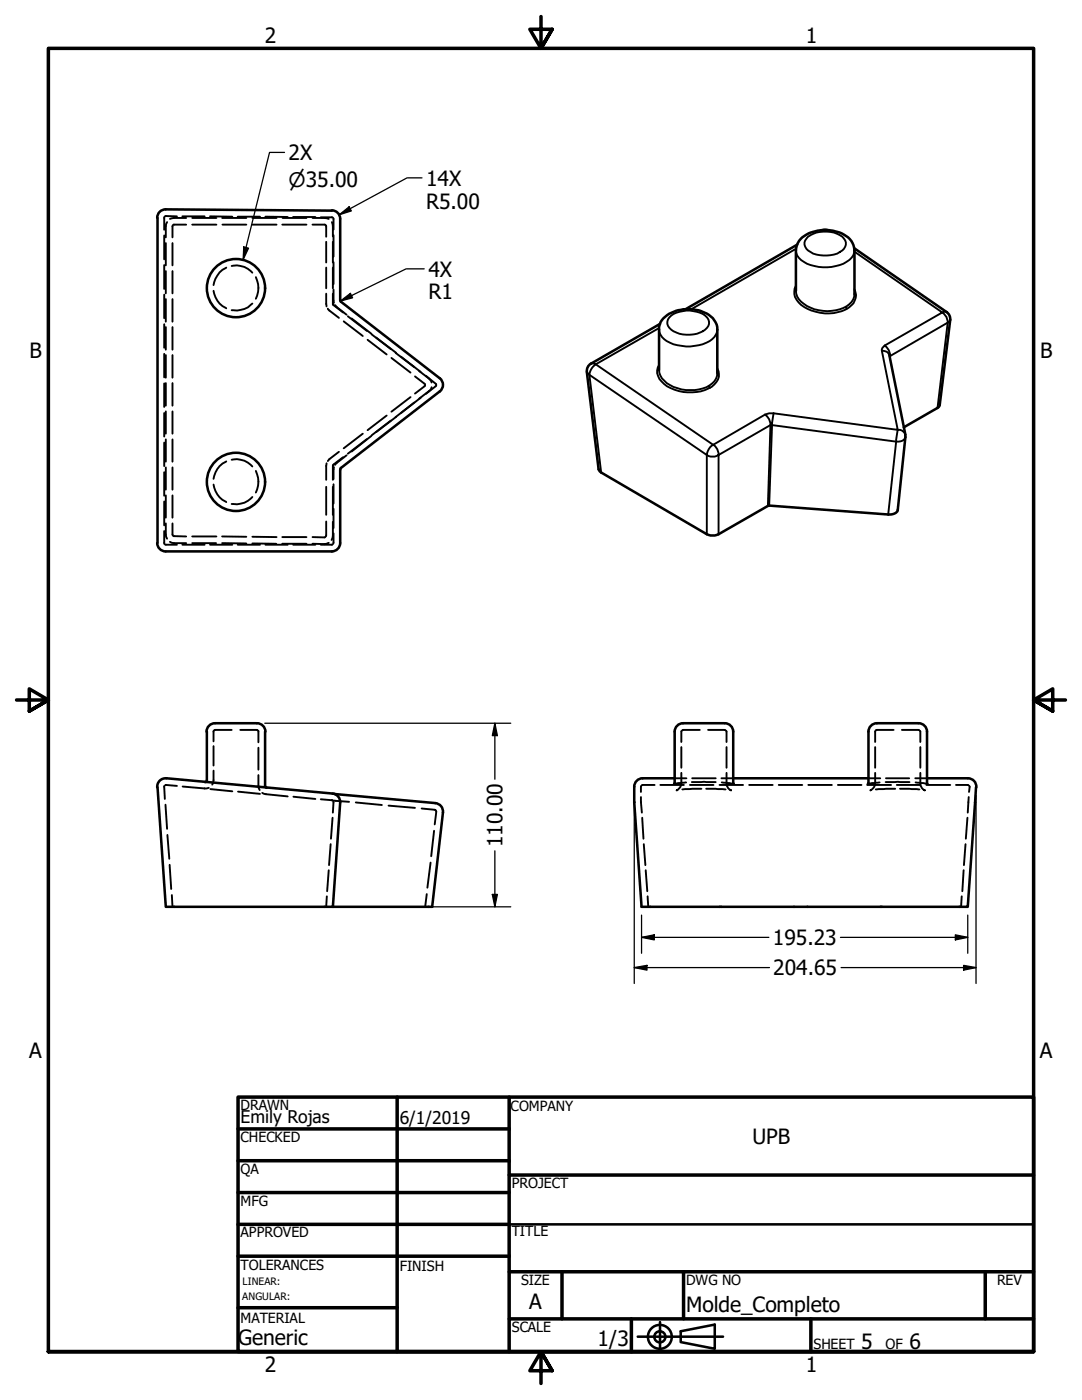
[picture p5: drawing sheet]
<svg xmlns="http://www.w3.org/2000/svg" width="216mm" height="279mm" viewBox="0 0 216 279" stroke-linecap="round" stroke-linejoin="round" font-family="sans-serif">
<!-- layer: Hidden (ANSI) -->
<g fill="none" stroke="#000" stroke-width=".38">
<path d="M32.8 43.3v2.5M32.8 47v4.8M32.8 52.9v4.8M32.8 58.8v4.7M32.9 43.2h2.4M33.1 48.5v4.5M33.1 54.1v4.4M33.1 59.7v4.5M33.3 44.3l-.2 .8v2.3M34.4 48.5v4.5M34.4 54.1v4.4M34.4 59.7v4.5"/>
<path d="M34.5 45l-.1 2.4M34.6 44.8h2.5M36.4 43.2h4.4M37.1 43.5h-2.4l-.8 .2M38.4 44.8h4.8M38.4 43.5h4.8M41.9 43.2h4.5M42.6 58a4.6 4.6 0 0 0 2.5 3.5M44.3 43.5h4.8M44.4 44.8h4.7M45.1 53.4a4.4 4.4 0 0 0-2.5 3.5M46.2 53.1a4.4 4.4 0 0 1 4.2 1.3"/>
<path d="M47.4 43.2h4.5M50.4 44.8h4.8M50.4 43.5h4.8M51.1 55.3a4.8 4.8 0 0 1 0 4.3M53 43.2l4.4 .1M56.3 44.8h4.9M56.4 43.5h4.8M58.5 43.3h4.4M62.4 43.5h2.4l.8 .2M62.4 44.8h2.5M64 43.4h2.4M65 45l.1 2.2"/>
<path d="M65.1 58.6l.1 2.6M65.1 48.3v4.1M65.1 53.4v4.1M66.2 44.3l.2 .8v2.1M66.4 48.3v4.1M66.4 53.4v4.1M66.4 58.6v2.2M66.5 43.5v2.3M66.5 57.8l.1 2.7M66.5 46.9v4.3M66.5 52.3v4.4M32.8 64.7v4.7"/>
<path d="M32.8 70.6v4.7M32.8 76.5v4.7M33.1 65.3v4.5M33.1 70.9v4.5M33.1 76.5v4.5M34.4 65.3v4.5M34.4 70.9v4.5M34.4 76.5v4.5M50.4 60.6a4.5 4.5 0 0 1-4.2 1.3M65.4 61.6l2.2 1.8M66.5 60.8l2 1.6M66.9 60.9l2.3 1.9"/>
<path d="M68.6 64.1l3.8 3M69.4 63.1l3.8 2.9M70.2 63.6l3.9 3M73.3 67.8l3.9 2.9M74.2 66.7l3.8 3M75.1 67.4l4 3M78.1 71.4l3.8 3M78.9 70.4l3.8 2.9M80 71.2l3.9 3M81.9 79.2l-3.8 3M82.8 75.1l2 1.6M83.6 74l1.9 1.5 .6 .8"/>
<path d="M83.9 79.4l-3.9 3M84.8 76.9l-2 1.6M85 75l2.1 1.7M86.1 77.3l-.2 .6-2.3 1.7M87.1 76.9l-2.1 1.7M32.8 82.4v4.7M32.8 88.3v4.7M32.8 94.2v4.7M33.1 82.1v4.5M33.1 87.7v4.4M33.1 93.3v4.4M33.1 98.9v4.4"/>
<path d="M34.4 82.1v4.5M34.4 87.7v4.4M34.4 93.3v4.4M34.4 98.9v4.4M42.6 96.7a4.6 4.6 0 0 0 2.5 3.5M45.1 92.1a4.4 4.4 0 0 0-2.5 3.5M46.2 91.8a4.4 4.4 0 0 1 4.2 1.3M50.4 99.2a4.4 4.4 0 0 1-4.2 1.4M51.1 94a4.8 4.8 0 0 1 0 4.3M65.1 97.2v5.5M65.2 92.5l-.1 3.3M66.4 92.9v2.9"/>
<path d="M66.4 97.2v5.5M66.5 96.6v3.9M66.6 93.2l-.1 2.4M67.6 90.2l-2.2 1.8M68.5 91.2l-2 1.6M69.2 90.9l-2.3 1.9M72.4 86.6l-3.8 2.9M73.2 87.6l-3.8 3M74.1 87l-3.9 3.1M77.2 82.9l-3.9 3M78 83.9l-3.8 3M79.1 83.2l-4 3"/>
<path d="M82.7 80.3l-3.8 2.9M32.8 100.1v4.7M32.8 106v2.5M32.9 108.6l2.4 .1M33.1 104.5v2.2l.2 .8M33.9 108.1l.8 .3h2.4M34.4 104.5l.1 2.4M34.6 107l2.5 .1M36.4 108.7h4.4M38.4 107.1h4.8M38.4 108.4h4.7M41.9 108.7h4.5"/>
<path d="M44.3 107.1h4.8M44.3 108.4l4.8 .1M47.4 108.7h4.5M50.4 107.1l4.8 .1M50.4 108.5h4.7M53 108.7h4.4M56.3 107.2h4.9M56.3 108.5h4.9M58.5 108.7h4.4M62.4 107.2h2.5M65.1 104.1l-.1 3M65.6 108.3l-.8 .3-2.4-.1"/>
<path d="M66.4 108.6l-2.4 .1M66.4 104.1v2.8l-.2 .9M66.5 101.5v3.9M66.5 106.4v2.1M32.8 156.8l.1 2.6M33 156.7l2.3 .1M36.4 157l4.4 .4M41.7 157.2l-.9 .2M42 157.5l4.4 .4M42.6 153.8v1.9l-.2 .9M42.6 145.9v2.1M42.6 148.9v3.9"/>
<path d="M46.2 145.7h-3.5M47.5 158l4.4 .4M47.9 145.7h3.5M51.6 154.7v2.1l.2 .9M51.6 145.9v2.2M51.6 149.2v4.4M52.3 158.2l.8 .3M53 158.5l4.4 .4M58.5 159l4.4 .4M64 159.5l2.2 .2M66.2 159.7l.2 .1M66.2 159.7l.3 .1"/>
<path d="M66.5 159.9l-.1 2.3M66.7 159.8l3 .2M127.9 159.1l.2 3.1M128 156.8l-.1 1.3M130.6 156.7h-2.5M131.8 156.7h4.7M134.6 155.3h2.4M136 154.2v2.1a1.72 1.72 0 0 1-1 1.4h.1M136 149.1v4.1M136 145.9v2.2M136.9 156.1l-2.4 .4M137.7 156.7h4.7"/>
<path d="M138 156.1h4.8M138.1 155.3h4.7M139.6 145.7h-3.5M140 157.4l-3.9 .1M140.9 157.4l3.9 .1M141.3 145.7h3.5M143.6 156.7h4.7M144 155.3h2.3M144 156.1l2.4 .4M144.9 145.9l.1 2.2M145 154.2v2.1a1.56 1.56 0 0 0 .9 1.4h-.2M145 149.1v4.1"/>
<path d="M149.5 156.7h4.7M155.4 156.7h4.7M161.3 156.7h4.7M167.2 156.7h4.7M173 156.7h4.8M173.3 155.3h2.3M174.6 154.2v2.1a1.72 1.72 0 0 1-.9 1.4h.1M174.6 149.1v4.1M174.7 145.9l-.1 2.2M175.5 156.1l-2.3 .4M176.7 156.1h4.8M176.8 155.3h4.6"/>
<path d="M178.3 145.7h-3.5M178.6 157.4l-3.8 .1M178.9 156.7h4.8M179.6 157.4l3.9 .1M180 145.7h3.5M182.6 155.3h2.4M182.7 156.1l2.3 .4M183.6 145.9v2.2M183.6 154.2v2.1a1.56 1.56 0 0 0 .9 1.4h-.1M183.6 149.1v4.1M184.8 156.7h4.8M190.8 156.7h2.5"/>
<path d="M193.3 159.1l-.2 3.1M193.4 156.8v1.3M33 160.6l.3 4.8M33.4 166.6l.4 4.8M33.8 172.6l.4 4.8M34.3 178.6l.1 2.4M65.2 178.9l-.1 2.1M65.6 173.7l-.3 4.2M66 168.5l-.3 4.2M66.4 163.2l-.4 4.2M71 160.1l5.2 .6M77.5 160.8l5.3 .4"/>
<path d="M84.1 161.4l2.8 .3M85.2 178.4l-.4 2.6M85.9 172.1l-.6 5.1M86.6 165.8l-.6 5.1M87 161.8l-.3 2.7M128.1 163.2l.3 4.2M128.5 168.5l.3 4.2M128.8 173.7l.4 4.2M129.2 178.9l.1 2.1M191.9 178.9l-.1 2.1M192.3 173.7l-.3 4.2M192.7 168.5l-.4 4.2"/>
<path d="M193 163.2l-.3 4.2"/>
</g>
<!-- layer: Visible (ANSI) -->
<g fill="none" stroke="#000" stroke-width=".51">
<path d="M31.4 43.5v64.8M66.2 42a1.68 1.68 0 0 1 1.7 1.7M66.2 42l-33.1-.2a1.68 1.68 0 0 0-1.7 1.7M67.9 43.7v16.2l.1 .3 19.8 15.3M158.8 58v-8a4.3 4.3 0 0 1 3.9-3.8 7.3 7.3 0 0 1 7.2 1.9l.4 .9 .2 1v8.7M159.1 48.8l-22.3 12.9M164.2 45.9h.9M170.4 49.5l18.5 12.8M87.7 75.5a1.67 1.67 0 0 1 .1 2.6l-19.8 15.3-.1 .3v14.7a1.68 1.68 0 0 1-1.7 1.6M117.1 74.2l2.3 19.5 .3 .4 21.3 12.5 .8 .3h.8l.8-.3 10-5.7 24.3 1.8a1.49 1.49 0 0 0 1.4-.9l1.6-14.6M117.9 72.6a1.68 1.68 0 0 0-.8 1.6M131.5 73.9v-8.1a3.8 3.8 0 0 1 2.9-3.6 7.5 7.5 0 0 1 7.8 1.3l.3 .4a2.61 2.61 0 0 1 .6 1.9v8.7"/>
<path d="M131.7 64.6l-13.8 8M177.5 71l3.2 15.7M188.9 62.3a1.68 1.68 0 0 1 .7 1.6M189.6 63.8l-2.1 17.2-.4 .4-6.8 3.9M180.6 86.8v.5M31.4 108.4a1.68 1.68 0 0 0 1.7 1.6h33.1M31.4 157.1a1.69 1.69 0 0 1 1.8-1.8l53.7 5a1.7 1.7 0 0 1 1.5 1.8l-2.2 18.9h-19.8M31.4 157.1l1.7 23.9h33.3l1.5-20.9M41.3 155.7l-.1 .3-.3 .1M41.3 146v9.7M42.9 144.3a1.68 1.68 0 0 0-1.7 1.7M42.9 144.3h8.3"/>
<path d="M51.3 144.3a1.68 1.68 0 0 1 1.7 1.7M52.9 156.9l.3 .3M52.9 146v10.8M66.4 158.4a1.68 1.68 0 0 1 1.5 1.8M128.2 155.3h6.4M128.2 155.3a1.68 1.68 0 0 0-1.6 1.7v3.1M134.6 146v10.4l-.1 .1M144.6 144.3h-8.3a1.68 1.68 0 0 0-1.7 1.7M144.6 144.3a1.68 1.68 0 0 1 1.7 1.7M146.3 146l.1 10.5M146.3 155.3h27M173.3 146v10.4l-.1 .1"/>
<path d="M174.9 144.3h8.4a1.68 1.68 0 0 1 1.7 1.7M175 144.3a1.68 1.68 0 0 0-1.7 1.7M185 146v10.5M185 155.3h8.1M193.1 155.3a1.68 1.68 0 0 1 1.7 1.8M194.8 157.1l-1.7 23.9h-65.1l-1.4-20.9M126.6 160.1v.1"/>
<circle cx="47.1" cy="57.5" r="5.8"/>
<circle cx="47.1" cy="96.2" r="5.8"/>
</g>
<!-- layer: Hidden (ANSI) -->
<circle cx="127.9" cy="160.1" r=".19" fill="#000"/>
<!-- layer: Visible Narrow (ANSI) -->
<g fill="none" stroke="#000" stroke-width=".38">
<path d="M158.8 58a3.7 3.7 0 0 0 2.2 3.1 8 8 0 0 0 8.5-.4 2.66 2.66 0 0 0 1-2M158.8 57a2.91 2.91 0 0 0 1 3.8 8.7 8.7 0 0 0 9.6 .6 2.93 2.93 0 0 0 1.1-3.7M158.8 50a3.2 3.2 0 0 0 2.2 2.6 9 9 0 0 0 8.5-.7 2.41 2.41 0 0 0 1-1.9M158.8 49.7l-20.9 12M161.2 47.2a6.2 6.2 0 0 1 6.9 0 1.73 1.73 0 0 1 .7 1.7 1.73 1.73 0 0 1-1.2 1.4 6.3 6.3 0 0 1-6.4-.3 1.66 1.66 0 0 1 0-2.8zM170.5 50.2l17.5 12.2-11.5 6.6M117.9 72.6l.5-.1 .5 .2-.9 1-.4 1.1-.5-.6M131.5 72.8a2.53 2.53 0 0 0 .5 3.3 8.5 8.5 0 0 0 9.4 1.4 2.85 2.85 0 0 0 1.7-4M131.5 65.5l-12.6 7.2 23.4 16.1 10.4-6.1M131.5 73.9a4.6 4.6 0 0 0 3.7 3.6 7.6 7.6 0 0 0 6.9-1 2.65 2.65 0 0 0 1-2M131.5 65.8a3.1 3.1 0 0 0 2.2 2.6 8.7 8.7 0 0 0 8.4-.7 2.68 2.68 0 0 0 1-1.9M133.9 63a5.9 5.9 0 0 1 7.2 .4 1.72 1.72 0 0 1-.8 2.7 6.3 6.3 0 0 1-6.4-.3 1.64 1.64 0 0 1 0-2.8z"/>
<path d="M141.4 77l.3 .4M168.8 61.2l.2 .4M176 70l3.1 15.8-24.7-3.3M176 70a1.41 1.41 0 0 1 1.5 1M176.5 69a1.09 1.09 0 0 0-.5 1M176.5 69l.9 .9 .2 .8-.1 .4M188.9 62.3l-.2-.1-.7 .2 .3 .2a2.2 2.2 0 0 1 .8 1.8M189.1 64.4l-11.5 6.7v.3M189.1 64.4l-2 17M189.6 63.8l-.2 .5-.3 .1M120 94.3l-2.4-19.5 23.4 16v15.8M141.7 89.3l.6-.5a2.28 2.28 0 0 1 1.1 2 2.33 2.33 0 0 1-2.4 0l.2-.8z"/>
<path d="M143.4 90.8v15.8M143.4 90.8l10.3-6-.5 16.2M154.4 82.5h-.9l-.8 .2M154.4 82.5l-.3 2.3h-.4l-.2-1.1-.8-1M180.7 86.7a1.46 1.46 0 0 0-1.6-.9l-.3 2.3a1.52 1.52 0 0 0 1.9-.9M153.5 100.9l.6-16.1 24.7 3.3-1.6 14.6"/>
</g>
<!-- layer: Border (ANSI) -->
<g fill="none" stroke="#000" stroke-width=".7">
<path d="M107.9 3.3v6.4l-2.2-3.9h4.5l-2.3 3.9 2.3-3.9M3.3 139.7h6.4l-3.9-2.2v4.4l3.9-2.2-3.9 2.2M212.6 139.7h-6.4l3.9-2.2v4.4l-3.9-2.2 3.9 2.2M47.5 218.9h158.7v50.8h-158.7zM79.2 218.9v50.8M101.6 218.9v50.8M47.5 225.3h54.1M47.5 231.6h54.1M47.5 238h54.1M101.6 234.5h104.6M47.5 244.3h54.1M47.5 250.7h54.1"/>
<path d="M101.6 253.8h104.6M112.1 253.8v9.4M136.4 253.8v9.4M196.6 253.8v9.4M9.7 269.7v-260h196.5v260h-196.5h196.5M47.5 261h31.7M101.6 263.2h104.6M110.2 273.6l-2.3-3.9 2.3 3.9h-4.5l2.2-3.9v6.4M126 263.2v6.5M161.8 263.2v6.5"/>
</g>
<!-- layer: Title (ANSI) -->
<g fill="none" stroke="#000" stroke-width=".51">
<path d="M101.6 244.3h104.6M127.3 266.8h17M131.7 263.8v5.6M135.8 265.7l6.8-1.3v4.8l-6.8-1.4z"/>
<circle cx="131.7" cy="266.8" r="2.38"/>
<circle cx="131.7" cy="266.8" r="1.11"/>
</g>
<!-- layer: Dimension (ANSI) -->
<g fill="none" stroke="#000" stroke-width=".25">
<path d="M56.8 30.4h-3l-5.3 21.4M84.2 35.5h-3l-13.5 7.4M48.6 49.3l1 .2-1.1 2.3zM67.7 42.9l2-1.6 .4 .8zM84.6 53.7h-3.6l-13.1 6.4M67.9 60.1l2-1.6 .5 .9zM52.8 144.3h49.1M98.7 144.3l.6 2.5h-1.1zM98.7 144.3v11.2M126.6 158.6v37.7M194.8 158.8v37.5M98.2 178.5h1.1l-.6 2.5z"/>
<path d="M98.7 169.8v11.2M66.4 181h35.5M126.6 193.1l2.5-.4v.9zM126.6 193.1h26.9M128 187.1l2.6-.5v1zM128 187.1h25.4M128 182.6v7.6M167.7 187.1h25.4M167.8 193.1h27M190.6 186.6l2.5 .5-2.5 .5zM192.3 192.7l2.5 .4-2.5 .5zM193.1 182.6v7.6"/>
</g>
<g fill="#000">
<path d="M48.6 49.3l1 .2-1.1 2.3z" fill-rule="evenodd"/>
<path d="M67.7 42.9l2-1.6 .4 .8z" fill-rule="evenodd"/>
<path d="M67.9 60.1l2-1.6 .5 .9z" fill-rule="evenodd"/>
<path d="M98.7 144.3l.6 2.5h-1.1z" fill-rule="evenodd"/>
<path d="M98.2 178.5h1.1l-.6 2.5z" fill-rule="evenodd"/>
<path d="M126.6 193.1l2.5-.4v.9z" fill-rule="evenodd"/>
<path d="M128 187.1l2.6-.5v1z" fill-rule="evenodd"/>
<path d="M190.6 186.6l2.5 .5-2.5 .5z" fill-rule="evenodd"/>
<path d="M192.3 192.7l2.5 .4-2.5 .5z" fill-rule="evenodd"/>
</g>
<g font-size="4.2">
<text x="52.8" y="8.6">2</text>
<text x="160.8" y="8.6">1</text>
<text x="57.6" y="32">2X</text>
<text x="85" y="41.7">R5.00</text>
<text x="85" y="37">14X</text>
<text x="85.5" y="59.8">R1</text>
<text x="85.5" y="55.2">4X</text>
<text x="5.9" y="71.4">B</text>
<text x="207.6" y="71.4">B</text>
<text x="100.3" y="169" transform="rotate(-90 100.3 169)">110.00</text>
<text x="154.2" y="188.6">195.23</text>
<text x="154.3" y="194.6">204.65</text>
<text x="5.8" y="211.1">A</text>
<text x="207.5" y="211.1">A</text>
<text x="150.2" y="228.2">UPB</text>
<text x="105.6" y="261.3">A</text>
<text x="136.9" y="261.9">Molde_Completo</text>
<text x="47.5" y="268.4">Generic</text>
<text x="119.3" y="268.6">1/3</text>
<text x="171.8" y="269.2">5</text>
<text x="181.5" y="269.2">6</text>
<text x="52.8" y="273.8">2</text>
<text x="160.8" y="273.8">1</text>
</g>
<text font-size="4" x="57.6" y="37.3">⌀35.00</text>
<g font-size="3.5">
<text x="48" y="224.1">Emily Rojas</text>
<text x="79.8" y="224.2">6/1/2019</text>
</g>
<g font-size="2.8">
<text x="48" y="221.5">DRAWN</text>
<text x="101.9" y="221.7">COMPANY</text>
<text x="48" y="227.9">CHECKED</text>
<text x="48" y="234.3">QA</text>
<text x="102.1" y="237.1">PROJECT</text>
<text x="48" y="240.6">MFG</text>
<text x="48" y="247">APPROVED</text>
<text x="102.1" y="246.7">TITLE</text>
<text x="48" y="253.4">TOLERANCES</text>
<text x="79.8" y="253.6">FINISH</text>
<text x="104" y="256.4">SIZE</text>
<text x="136.9" y="256.4">DWG NO</text>
<text x="198.9" y="256.3">REV</text>
<text x="48" y="264.1">MATERIAL</text>
<text x="102.1" y="265.8">SCALE</text>
<text x="162.3" y="269.2">SHEET</text>
<text x="176.7" y="269.2">OF</text>
</g>
<g font-size="2">
<text x="48.4" y="256.5">LINEAR:</text>
<text x="48.3" y="259.5">ANGULAR:</text>
</g>
</svg>
